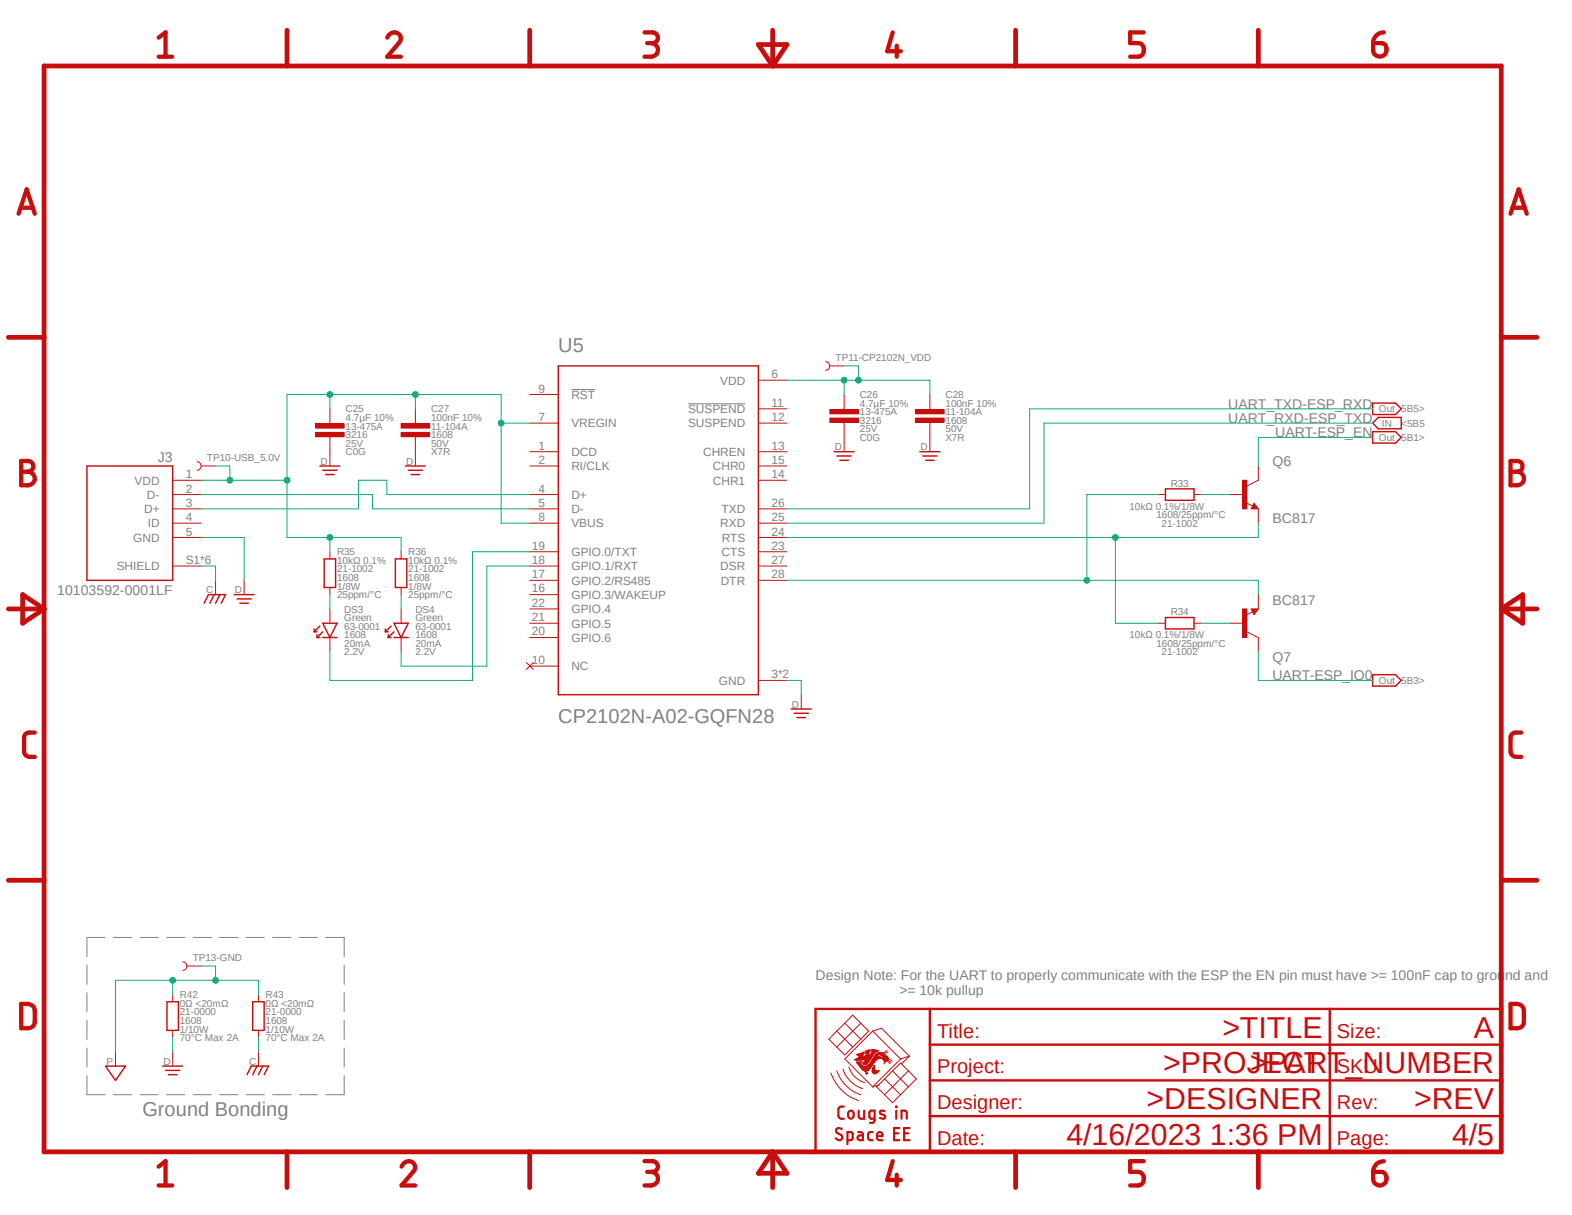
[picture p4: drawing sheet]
<svg xmlns="http://www.w3.org/2000/svg" width="279mm" height="216mm" viewBox="0 0 279 216" stroke-linecap="round" stroke-linejoin="round" font-family="sans-serif">
<path d="M1.1 3.1l277.2 209.7M278.3 3.1l-277.2 209.7" fill="none" stroke="#fff" stroke-width=".18"/>
<g fill="none" stroke="#808080" stroke-width=".18">
<path d="M101.6 69.2h4.2M122.3 71.8h10.2M15.5 171.5v3.4M15.5 176.4v3.4M18.7 166.6h-3.2v3.4M20.2 166.6h3.2M24.9 166.6h3.2M29.6 166.6h3.3M34.3 166.6h3.2M39 166.6h3.3M43.8 166.6h3.2M48.5 166.6h3.2"/>
<path d="M53.2 166.6h3.2M57.9 166.6h3.3v3.4M61.2 171.5v3.4M61.2 176.4v3.4M15.5 181.3v3.4M15.5 186.2v3.4M15.5 191.1v3.4h3.2M20.2 194.5h3.2M24.9 194.5h3.2M29.6 194.5h3.3M34.3 194.5h3.2M39 194.5h3.3"/>
<path d="M43.8 194.5h3.2M48.5 194.5h3.2M53.2 194.5h3.2M61.2 191.1v3.4h-3.3M61.2 181.3v3.4M61.2 186.2v3.4"/>
</g>
<g fill="none" stroke="#c90d0c" stroke-width=".85">
<path d="M7.8 11.7h259v193h-259zM51 5.4v6.3M94.1 5.4v6.3M134.8 7.9h5.1l-2.6 3.8zM137.3 5.4v6.3M180.5 5.4v6.3M223.6 5.4v6.3M1.5 59.9h6.3M266.8 59.9h6.4M1.5 108.2h6.3M4 105.7l3.8 2.5-3.8 2.5zM266.8 108.2h6.4"/>
<path d="M266.8 108.2l3.8-2.5v5zM1.5 156.4h6.3M266.8 156.4h6.4M51 204.7v6.3M94.1 204.7v6.3M137.3 204.7v6.3M137.3 204.7l2.6 3.8h-5.1zM180.5 204.7v6.3M223.6 204.7v6.3"/>
</g>
<g fill="none" stroke="#c90d0c" stroke-width=".76">
<path d="M28.2 6.7l1.2-.9v4.3M28.2 10.1h2.4M68.8 6.7a1.19 1.19 0 0 1 1.6-.9 1.19 1.19 0 0 1 .7 1.6l-2.3 2.7h2.4M114.6 5.8h1.4a.95 .95 0 0 1 .9 .9 .95 .95 0 0 1-.9 1h-1M115.7 7.7a1.21 1.21 0 0 1 1.2 1.2 1.21 1.21 0 0 1-1.2 1.2h-1.1M158.7 5.8l-1 3.3h2.4M159.4 8.1v2M203.3 5.8h-2.4v1.9h1.4a1.23 1.23 0 0 1 1 1.2 1.23 1.23 0 0 1-1 1.2h-1.4M244.1 7.7h1.4a1.21 1.21 0 0 1 .9 1.4 1.21 1.21 0 0 1-1.4 .9 1.09 1.09 0 0 1-.9-1.2zM246 5.8a1.88 1.88 0 0 0-1.9 1.9M3.3 38l1.4-4.3 1.5 4.3M3.7 36.9h2.1"/>
<path d="M268.5 38l1.4-4.3 1.5 4.3M268.8 36.9h2.2M3.8 81.9h1.2a.95 .95 0 0 1 .9 1 .95 .95 0 0 1-.9 .9 1.21 1.21 0 0 1 1.2 1.2 1.21 1.21 0 0 1-1.2 1.2h-1.2zM3.8 83.8h1.2M268.5 81.9h1.2a.95 .95 0 0 1 .9 1 .95 .95 0 0 1-.9 .9 1.21 1.21 0 0 1 1.2 1.2 1.21 1.21 0 0 1-1.2 1.2h-1.2zM268.5 83.8h1.2M6.2 130.2h-1a.87 .87 0 0 0-.9 .9v2.4a.97 .97 0 0 0 .9 1h1M270.4 130.2h-1a.87 .87 0 0 0-.9 .9v2.4a.97 .97 0 0 0 .9 1h1M3.8 178.4a2.22 2.22 0 0 1 2.2 .5l.2 .7v1.9a1.13 1.13 0 0 1-1.2 1.2h-1.2zM268.5 178.4a2.07 2.07 0 0 1 2.1 .5l.2 .7v1.9a1.13 1.13 0 0 1-1.1 1.2h-1.2zM28.2 207.3l1.2-1v4.4M28.2 210.7h2.4"/>
<path d="M71.4 207.3a1.2 1.2 0 0 1 1.4-1 1.2 1.2 0 0 1 .9 1.4l-2.3 3h2.4M114.6 206.3h1.4a.95 .95 0 0 1 .9 1 .95 .95 0 0 1-.9 .9h-1M115.7 208.2a1.21 1.21 0 0 1 1.2 1.2 1.21 1.21 0 0 1-1.2 1.3h-1.1M158.7 206.3l-1 3.4h2.4M159.4 208.7v2M203.3 206.3h-2.4v1.9h1.4a1.23 1.23 0 0 1 1 1.2 1.23 1.23 0 0 1-1 1.3h-1.4M244.1 208.2h1.4a1.2 1.2 0 0 1 1 1.4 1.2 1.2 0 0 1-1.3 1 1.2 1.2 0 0 1-1.1-1.1zM246 206.3a1.88 1.88 0 0 0-1.9 1.9"/>
</g>
<path d="M165.3 179.3v25.4M236.3 179.3v25.4M266.8 179.3h-121.9v25.4M165.3 198.3h101.5M165.3 192h101.5M165.3 185.6h101.5" fill="none" stroke="#c90d0c" stroke-width=".42"/>
<g fill="none" stroke="#c90d0c" stroke-width=".18">
<path d="M58.6 72.6v2.6M58.6 77.7v2.6M147.7 190.7a7.9 7.9 0 0 0 4.9 4.9M148.7 190.3a6.8 6.8 0 0 0 4.3 4.2M148.7 186.1l1.5 1.4 1.4-1.4M148.7 183.2l-1.4 1.5 1.4 1.4M148.7 183.2l2.9 2.9M149.8 189.9a5.5 5.5 0 0 0 3.5 3.6M150.2 181.8l1.4-1.4 2.8 2.8-1.4 1.5M150.2 181.8l-1.5 1.4M150.2 181.8l2.8 2.9M150.9 189.6a4.2 4.2 0 0 0 2.8 2.8"/>
<path d="M151.9 188.3h1.6M152 188.3h1.2M152.2 188.2l-.4 .1 .8 .1 1.3-.3-.3 .6M152.2 188.2h1.6M152.3 188.8h.8M152.3 187.4h1.1M152.3 188.8h.7M152.4 188.1h2.4M152.4 188.9h.5M152.4 187.5h1M152.5 189h.5M152.5 188h2.4"/>
<path d="M152.5 189.1h.5M152.6 187.6h.8M152.6 187.3h.9M152.6 189.2h.5M152.6 187.9l-.4 .3M152.6 187.9h2.3M152.7 187.8h.6M152.7 189.3h.5M152.7 189.4h.6M152.7 187.7h.6M152.8 187.7h.5M152.9 189.6h2"/>
<path d="M152.9 188.9l.6 .6M152.9 187.2h.7M153 189.7h1.8M153 184.7l-1.4 1.4M153 181.8l-4.3 4.3M153 189.7h1.7M153.1 189.8h1.5M153.1 189.9h1.5M153.1 189.9l.2 .2M153.2 188.7h.1M153.2 187.1h.4M153.2 190h1.3"/>
<path d="M153.2 188.7h-1l.9 1.2M153.2 188.7l-.3 .2M153.3 190.1a.7 .7 0 0 0 .9 .1M153.3 190.1h1.1M153.4 190.2h.9M153.4 189h.7M153.4 188.9h.7M153.4 187h.2M153.5 188.8h.7M153.5 190.2h.7M153.5 189.1h.4M153.5 187.8h1.4"/>
<path d="M153.5 188.8h.8M153.5 186.9h.1M153.6 187.2l-.2 .1-.1 .6 .5-.3M153.6 186.9v.3M153.6 186.9l-1.4 .5 .6 .3-.2 .2M153.6 188.7h.8M153.7 188.6h.7M153.7 187.7h1.3M153.7 188.5h.8M153.8 188.4h.8M153.8 187.7h1.3M153.8 188.3h.8"/>
<path d="M153.8 188.3h.9M153.8 187.6h1.3M153.9 186.8v.3h.2l-.1 .3M153.9 188.2h.8M153.9 187.5h.5M153.9 186.9h.5M153.9 186.8h.7M153.9 190.8h.2M153.9 189.5h1M153.9 187h.5M154 187.4l-.2 .2M154 187.4h.4"/>
<path d="M154 187.3h.4M154 187.2h.4M154.1 190.7l.1-.1-.2 .2M154.1 187.1h.3M154.1 189.4l-1.3 .1M154.1 189.4h.9M154.1 186.7l-.2 .1M154.1 186.7h.5M154.2 190.7h-.4l.3 .2M154.2 189.3h.8M154.3 189.2h.8M154.3 186.6h.3v.3h-.7"/>
<path d="M154.3 186.6l-.2 .1M154.3 186.6h.3M154.3 190.2h-.1M154.4 187.4v.2l.2-.1M154.4 186.9v.5M154.4 189.1h.8M154.5 188.5l-.2 .3a.57 .57 0 0 1-1 .2l.3-.3M154.5 189h.7M154.5 190l-.2 .2M154.6 188.9h.7M154.6 187.5h.6M154.6 188.8h.7"/>
<path d="M154.7 187.4h.5M154.7 188.2l-.2 .3M154.7 188.8h.7M154.7 188.8l-.6 .6M154.8 188.7h.6M154.8 187.3h.5M154.8 189.7l-.3 .3M154.9 188.6h.6M154.9 187.2h.5M154.9 188.5h.7M154.9 188.4h.8M154.9 187.8l-.2 .4"/>
<path d="M154.9 187.1h.6M154.9 186.8h1.1M154.9 186.7h1.1M154.9 186.6h.8M155 188.3h.7M155 187h.6M155 190.3h1.2M155 190.4h1.1M155 190.2h.7M155 190.2h.6M155.1 190.5h.9M155.1 190.1h.4"/>
<path d="M155.1 190h.3M155.1 186.9h.7M155.1 188.3h.7M155.1 186.9h.6M155.1 183.2l5 5M155.1 183.2l-4.9 5 5 5M155.1 183.2l1.6-.5 4.9 5M155.1 190.6h.9M155.1 189.9h.3M155.1 188.2h.9M155.2 189.8h.2M155.2 189.7h.2"/>
<path d="M155.2 188.1h1.1M155.2 190.7h.6M155.2 188h1.5M155.3 189.6h.1M155.3 187.9h1.3M155.3 189.5h.1M155.3 187.8h1.2M155.4 190.8h.3M155.4 189.4v-.1l-.4 .8 .1 .5M155.4 189.4v.3M155.4 189.7v.3M155.4 189.4h.1"/>
<path d="M155.4 187.7l-.7 1.1M155.4 187.7h.3M155.4 190l.3 .3M155.4 187.7h.4M155.5 187.6h.4M155.5 187.6l-.1 .1M155.6 187.5h.4M155.7 187.4h1.5M155.8 186.9l-.4 .3-.5 .6M155.8 186.9l.3-.2-1.2-.2v.3h.2l-.5 .7M155.9 190.3l.4-.1a.69 .69 0 0 1-.5 .6 .69 .69 0 0 1-.7-.2M155.9 187.2h1.1"/>
<path d="M156 187.5l-.3 .2 .7 .1 .5 .4M156 187.1h.8M156 187.1l-.5 .5M156 187.5a.79 .79 0 0 1 1.1 .7h-.2M156.2 192.8l-.4 .3 1.4 1.4M156.2 190.2h.1M156.2 187h.5l1.2 .9M156.3 187l-.3 .1M156.5 187.5h.8M156.7 187.6h.7M156.7 188.1l.2 .1M156.8 187.7h.7"/>
<path d="M156.8 188.1a1.47 1.47 0 0 0-1.7 1l-.3 .6M156.8 188.2h.1M156.8 187.7h.8M156.9 187.8h.8M156.9 188.2l.3 .3M156.9 188.2h.1M157 188.3h.7M157 187.9h.9M157 188h.8M157.1 188.3h.6M157.1 188.2h.7M157.1 188.1h.7"/>
<path d="M157.1 188.4h.5M157.2 188.8l-.1 .3M157.2 188.8h.1M157.2 188.6h.2M157.2 188.5h.4M157.2 188.5v.2M157.2 191.7l-1 1.1M157.2 191.7l2.9 2.8M157.2 188.7h.1M157.2 188.7v.1M157.3 188.7l-.1 .1M157.6 188.4l.6 .6"/>
<path d="M157.6 186.7l-.8 .5M157.6 188.4l-.3 .3M157.7 188.3l.7 .5M157.7 188.3l-.1 .1M157.8 188.1l.7 .4M157.8 186.9l-.7 .4h-1.4M157.9 187.9l-.2 .4M158.6 190.3l1.5-1.4 1.4 1.4M158.6 190.3l-1.4 1.4M158.6 190.3l2.9 2.8M160.1 188.2l-5 4.9 1.1-.3M161.5 190.3l1.4 1.4-4.3 4.3-1.4-1.5"/>
<path d="M161.5 190.3l-4.3 4.2M161.6 187.7l-1.5 .5M161.6 187.7l-1.4 1.4"/>
</g>
<g fill="none" stroke="#c90d0c" stroke-width=".38">
<path d="M150 196.6l-.7 .1-.3 .4 .1 1.4 .4 .3h.5M150.8 197.6a.49 .49 0 0 1 .6-.2 .49 .49 0 0 1 .3 .4v.5a.49 .49 0 0 1-.5 .5 .49 .49 0 0 1-.5-.5zM152.6 197.4v1l.4 .4h.6v-1.4M155.4 198.8h-.5l-.3-.2-.1-.9 .2-.3h.7v1.7l-.3 .4h-.5M157.2 197.4a.61 .61 0 0 0-.8 .2l.1 .4 .7 .2 .2 .3a.63 .63 0 0 1-1 .2M159.3 196.6v.1zM159.3 197.4v1.4M160.2 198.8v-1.4h.6l.3 .1 .1 1.3M149.6 200.6a.56 .56 0 0 0-.7-.1 .56 .56 0 0 0-.3 .7l.9 .5a.51 .51 0 0 1 .1 .7 .51 .51 0 0 1-.6 .2l-.5-.3M150.6 202.6h.6l.3-.2 .1-.9-.2-.3h-.8v2.1M152.5 201.2h.7l.2 .3v1.1h-.6a.42 .42 0 0 1-.4-.4 .42 .42 0 0 1 .4-.4h.6M155.1 201.2h-.6l-.2 .3v.9l.3 .2h.5"/>
<path d="M155.9 201.9h.9a.51 .51 0 0 0-.3-.7 .51 .51 0 0 0-.6 .4v.8l.4 .2h.5M158.9 201.4h.7M159.9 200.4h-1v2.2h1M160.7 201.4h.7M161.7 200.4h-1v2.2h1"/>
</g>
<path d="M56.1 75.3h5.1v.8h-5.1z" fill-rule="evenodd" fill="#c90d0c"/>
<path d="M56.1 75.3h5.1v.8h-5.1z" fill="none" stroke="#c90d0c" stroke-width=".18"/>
<path d="M56.1 76.8h5.1v.8h-5.1z" fill-rule="evenodd" fill="#c90d0c"/>
<path d="M56.1 76.8h5.1v.8h-5.1zM58.6 75.2v.1M58.6 77.6v.1M150 70.1v2.5M150 75.2v2.5" fill="none" stroke="#c90d0c" stroke-width=".18"/>
<path d="M147.5 72.8h5.1v.7h-5.1z" fill-rule="evenodd" fill="#c90d0c"/>
<path d="M147.5 72.8h5.1v.7h-5.1z" fill="none" stroke="#c90d0c" stroke-width=".18"/>
<path d="M147.5 74.3h5.1v.8h-5.1z" fill-rule="evenodd" fill="#c90d0c"/>
<path d="M73.8 72.6v2.6M73.8 77.7v2.6M147.5 74.3h5.1v.8h-5.1zM150 72.6v.2M150 75.1v.1" fill="none" stroke="#c90d0c" stroke-width=".18"/>
<path d="M71.3 75.3h5.1v.8h-5.1z" fill-rule="evenodd" fill="#c90d0c"/>
<path d="M71.3 75.3h5.1v.8h-5.1z" fill="none" stroke="#c90d0c" stroke-width=".18"/>
<path d="M71.3 76.8h5.1v.8h-5.1z" fill-rule="evenodd" fill="#c90d0c"/>
<path d="M71.3 76.8h5.1v.8h-5.1zM73.8 75.2v.1M73.8 77.6v.1M165.3 70.1v2.5M165.3 75.2v2.5" fill="none" stroke="#c90d0c" stroke-width=".18"/>
<path d="M162.7 72.8h5.1v.7h-5.1z" fill-rule="evenodd" fill="#c90d0c"/>
<path d="M162.7 72.8h5.1v.7h-5.1z" fill="none" stroke="#c90d0c" stroke-width=".18"/>
<path d="M162.7 74.3h5.1v.8h-5.1z" fill-rule="evenodd" fill="#c90d0c"/>
<path d="M162.7 74.3h5.1v.8h-5.1zM165.3 72.6v.2M165.3 75.1v.1M205.9 87.9h1.2M212.2 87.9h1.3M221.4 89.3l1.3 .6M222.9 89.4l.7 1h-1.2zM223.6 85.3l-2 1.1M205.9 110.7h1.2M212.2 110.7h1.3" fill="none" stroke="#c90d0c" stroke-width=".18"/>
<path d="M244 71.6h4l1 1-1 1.1h-4zM207.1 86.9h5.1v2h-5.1zM222.9 89.9l.1 .3h-.4l.3-.5 .5 .6h-.8M207.1 109.7h5.1v2.1h-5.1z" fill="none" stroke="#c90d0c" stroke-width=".25"/>
<path d="M220.9 85.3h.7v5.1h-.7z" fill-rule="evenodd" fill="#c90d0c"/>
<path d="M218.6 87.9h2.5M220.9 85.3h.7v5.1h-.7zM223.6 82.8v2.5M223.6 90.4v2.6M221.6 112.3l2 1M222.4 108.2h1.2l-.7 1zM222.7 108.7l-1.3 .6" fill="none" stroke="#c90d0c" stroke-width=".18"/>
<path d="M222.6 108.3h.8l-.5 .7-.3-.5h.4l-.1 .2" fill="none" stroke="#c90d0c" stroke-width=".25"/>
<path d="M220.9 108.2h.7v5.1h-.7z" fill-rule="evenodd" fill="#c90d0c"/>
<g fill="none" stroke="#c90d0c" stroke-width=".18">
<path d="M94.1 75.2h5.1M94.1 70.1h5.1M134.8 67.6h5.1M134.8 75.2h5.1M134.8 72.6h5.1M146.7 64.3a.76 .76 0 0 1 .8 .7 .76 .76 0 0 1-.8 .8M147.5 65h2.5M150 77.7v2.6M165.3 77.7v2.6M30.7 87.9h5.1M30.7 90.4h5.1M30.7 93h5.1"/>
<path d="M30.7 85.3h5.1M30.7 95.5h5.1M35 82a.76 .76 0 0 1 .8 .8 .76 .76 0 0 1-.8 .8M35.8 82.8h2.5M58.6 80.3v2.5M58.6 98v1.3M71.3 98v1.3M73.8 80.3v2.5M94.1 80.3h5.1M94.1 82.8h5.1M94.1 87.9h5.1M94.1 90.4h5.1"/>
<path d="M94.1 93h5.1M94.1 98h5.1M134.8 80.3h5.1M134.8 82.8h5.1M134.8 90.4h5.1M134.8 93h5.1M134.8 85.3h5.1M134.8 98h5.1M134.8 95.5h5.1M30.7 100.6h5.1M38.3 103.1v2.6M43.4 103.1v2.6"/>
<path d="M58.6 104.4v1.3M58.6 108.2v2.5M58.6 113.3v2.5M71.3 104.4v1.3M71.3 108.2v2.5M71.3 113.3v2.5M93.6 117.7l1.2 1.3M94.1 110.7h5.1M94.1 118.4h5.1M94.1 113.3h5.1M94.1 100.6h5.1M94.1 103.1h5.1"/>
<path d="M94.1 105.7h5.1M94.1 108.2h5.1M94.8 117.7l-1.2 1.3M134.8 100.6h5.1M134.8 103.1h5.1M218.6 110.7h2.5M220.9 108.2h.7v5.1h-.7zM223.6 105.7v2.5M223.6 113.3v2.5M134.8 120.9h5.1M142.4 123.4v2.6M30.7 176.7v1.3"/>
<path d="M32.5 170.9a.76 .76 0 0 1 .7 .8 .76 .76 0 0 1-.7 .7M33.2 171.7h2.6M45.9 176.7v1.3M20.5 186.9v2.5M30.7 183.1v1.3M30.7 186.9v2.5M45.9 183.1v1.3M45.9 186.9v2.5"/>
</g>
<g fill="none" stroke="#c90d0c" stroke-width=".25">
<path d="M99.2 65h35.6v58.4h-35.6zM244 76.7h4l1 1-1 1h-4zM245 74.2h4v2h-4l-1-1zM15.5 82.8h15.2v20.3h-15.2zM56.9 82.8h3.5M57.4 83.6h2.5M57.6 99.3h2v5.1h-2zM57.9 84.3h1.5M70.3 99.3h2v5.1h-2zM72.1 82.8h3.5M72.6 83.6h2.5M73.1 84.3h1.5"/>
<path d="M148.3 80.3h3.5M148.8 81h2.5M149.3 81.8h1.5M163.5 80.3h3.5M164 81h2.5M164.5 81.8h1.5M36.3 107.2l.7-1.5h3.1l-.8 1.5M38.1 105.7l-.8 1.5M39.1 105.7l-.8 1.5M41.6 105.7h3.6M42.1 106.4h2.6M42.6 107.2h1.6"/>
<path d="M55.8 111.8v.5M55.8 112.3h.5M56.3 113.3h.6M56.3 112.8v.5M56.9 111.3l-1.1 1M57.4 110.7h2.5l-1.3 2.6zM57.4 113.3h2.5M57.4 112.3l-1.1 1M68.5 112.3h.5M68.5 111.8v.5M69 113.3h.5M69 112.8v.5"/>
<path d="M69.5 111.3l-1 1M70 113.3h2.6M70 110.7h2.6l-1.3 2.6zM70 112.3l-1 1M244 119.9h4l1 1-1 1h-4zM140.6 126h3.6M141.1 126.7h2.6M141.6 127.5h1.6M29.7 178h2v5.1h-2zM44.9 178h2v5.1h-2zM18.8 189.4h3.5l-1.8 2.6zM28.9 189.4h3.6"/>
<path d="M29.4 190.2h2.6M29.9 191h1.6M43.9 191l.8-1.6h3l-.8 1.6M45.7 189.4l-.8 1.6M46.7 189.4l-.8 1.6"/>
</g>
<path d="M30.7 174.2v2.5M45.9 176.7v-2.5h-25.4v12.7" fill="none" stroke="#0dab76" stroke-width=".18"/>
<circle cx="30.7" cy="174.2" r=".51" fill="#0dab76"/>
<g fill="none" stroke="#0dab76" stroke-width=".18">
<path d="M38.3 171.7v2.5"/>
<circle cx="30.7" cy="174.2" r=".51"/>
</g>
<circle cx="38.3" cy="174.2" r=".51" fill="#0dab76"/>
<g fill="none" stroke="#0dab76" stroke-width=".18">
<path d="M58.6 72.6v-2.5h-7.6v15.2h-15.2M35.8 171.7h2.5"/>
<circle cx="38.3" cy="174.2" r=".51"/>
</g>
<circle cx="58.6" cy="70.1" r=".51" fill="#0dab76"/>
<g fill="none" stroke="#0dab76" stroke-width=".18">
<path d="M58.6 70.1h30.5v5.1M73.8 70.1v2.5"/>
<circle cx="58.6" cy="70.1" r=".51"/>
</g>
<circle cx="73.8" cy="70.1" r=".51" fill="#0dab76"/>
<g fill="none" stroke="#0dab76" stroke-width=".18">
<path d="M94.1 75.2h-5v17.8h5"/>
<circle cx="73.8" cy="70.1" r=".51"/>
</g>
<circle cx="89.1" cy="75.2" r=".51" fill="#0dab76"/>
<circle cx="89.1" cy="75.2" r=".51" fill="none" stroke="#0dab76" stroke-width=".18"/>
<circle cx="51" cy="85.3" r=".51" fill="#0dab76"/>
<g fill="none" stroke="#0dab76" stroke-width=".18">
<path d="M51 85.3v10.2h20.3M58.6 95.5v2.5"/>
<circle cx="51" cy="85.3" r=".51"/>
</g>
<circle cx="58.6" cy="95.5" r=".51" fill="#0dab76"/>
<g fill="none" stroke="#0dab76" stroke-width=".18">
<path d="M40.9 82.8v2.5M71.3 95.5v2.5"/>
<circle cx="58.6" cy="95.5" r=".51"/>
</g>
<circle cx="40.8" cy="85.3" r=".51" fill="#0dab76"/>
<g fill="none" stroke="#0dab76" stroke-width=".18">
<path d="M244 72.6h-61v17.8h-43.1M244 75.2h-58.5v17.8h-45.6M38.3 82.8h2.6M198.2 95.5v15.2h7.7M223.6 93v2.5h-83.7"/>
<circle cx="40.8" cy="85.3" r=".51"/>
</g>
<circle cx="198.2" cy="95.5" r=".51" fill="#0dab76"/>
<g fill="none" stroke="#0dab76" stroke-width=".18">
<path d="M205.9 87.9h-12.7v15.2M139.9 103.1h83.7v2.6"/>
<circle cx="198.2" cy="95.5" r=".51"/>
</g>
<circle cx="193.2" cy="103.1" r=".51" fill="#0dab76"/>
<g fill="none" stroke="#0dab76" stroke-width=".18">
<path d="M150 70.1v-2.5h15.3v2.5M244 77.7h-20.4v5.1M213.5 87.9h5.1M213.5 110.7h5.1M223.6 115.8v5.1h20.4"/>
<circle cx="193.2" cy="103.1" r=".51"/>
</g>
<circle cx="150" cy="67.6" r=".51" fill="#0dab76"/>
<g fill="none" stroke="#0dab76" stroke-width=".18">
<path d="M139.9 67.6h10.1M152.6 65v2.6"/>
<circle cx="150" cy="67.6" r=".51"/>
</g>
<circle cx="152.6" cy="67.6" r=".51" fill="#0dab76"/>
<g fill="none" stroke="#0dab76" stroke-width=".18">
<path d="M150 65h2.6M35.8 87.9h30.4v2.5h27.9M35.8 95.5h7.6v7.6M94.1 98h-10.1v22.9h-25.4v-5.1M94.1 87.9h-25.4v-2.6h-5v5.1h-27.9M35.8 100.6h2.5v2.5M58.6 105.7v2.5M71.3 105.7v2.5M94.1 100.6h-7.6v17.8h-15.2v-2.6M139.9 120.9h2.5v2.5M30.7 184.4v2.5M45.9 184.4v2.5"/>
<circle cx="152.6" cy="67.6" r=".51"/>
</g>
<g font-size="5.4" fill="#c90d0c">
<text x="217.3" y="184.4">&gt;TITLE</text>
<text x="262" y="184.4">A</text>
<text x="206.8" y="190.7">&gt;PROJECT</text>
<text x="222.1" y="190.7">&gt;PART_NUMBER</text>
<text x="203.8" y="197.1">&gt;DESIGNER</text>
<text x="251.3" y="197.1">&gt;REV</text>
<text x="189.5" y="203.4">4/16/2023 1:36 PM</text>
<text x="258.1" y="203.4">4/5</text>
</g>
<g font-size="3.6" fill="#808080">
<text x="99.2" y="62.5">U5</text>
<text x="99.2" y="128.5">CP2102N-A02-GQFN28</text>
<text x="25.3" y="198.3">Ground Bonding</text>
</g>
<g font-size="3.6" fill="#c90d0c">
<text x="166.5" y="184.4">Title:</text>
<text x="237.6" y="184.4">Size:</text>
<text x="166.5" y="190.7">Project:</text>
<text x="237.6" y="190.7">SKU:</text>
<text x="166.5" y="197.1">Designer:</text>
<text x="237.6" y="197.1">Rev:</text>
<text x="166.5" y="203.4">Date:</text>
<text x="237.6" y="203.4">Page:</text>
</g>
<g font-size="2.5" fill="#808080">
<text x="218.3" y="72.6">UART_TXD-ESP_RXD</text>
<text x="218.3" y="75.2">UART_RXD-ESP_TXD</text>
<text x="226.7" y="77.7">UART-ESP_EN</text>
<text x="28" y="82">J3</text>
<text x="226.2" y="82.8">Q6</text>
<text x="226.2" y="93">BC817</text>
<text x="10.2" y="105.7">10103592-0001LF</text>
<text x="226.2" y="107.4">BC817</text>
<text x="226.2" y="117.6">Q7</text>
<text x="226.1" y="120.9">UART-ESP_IO0</text>
<text x="145" y="174.1">Design Note: For the UART to properly communicate with the ESP the EN pin must have &gt;= 100nF cap to ground and</text>
<text x="159.9" y="176.7">&gt;= 10k pullup</text>
</g>
<g font-size="2.1" fill="#808080">
<text x="95.7" y="69.8">9</text>
<text x="101.6" y="70.9">RST</text>
<text x="128" y="68.3">VDD</text>
<text x="137.1" y="67.2">6</text>
<text x="95.7" y="74.8">7</text>
<text x="101.6" y="75.9">VREGIN</text>
<text x="122.3" y="73.4">SUSPEND</text>
<text x="122.3" y="75.9">SUSPEND</text>
<text x="137.1" y="72.3">11</text>
<text x="137.1" y="74.8">12</text>
<text x="95.7" y="79.9">1</text>
<text x="95.7" y="82.5">2</text>
<text x="101.6" y="81">DCD</text>
<text x="101.6" y="83.6">RI/CLK</text>
<text x="125" y="81">CHREN</text>
<text x="126.7" y="83.6">CHR0</text>
<text x="137.1" y="79.9">13</text>
<text x="137.1" y="82.5">15</text>
<text x="23.9" y="86.1">VDD</text>
<text x="26.1" y="88.6">D-</text>
<text x="33" y="85">1</text>
<text x="33" y="87.5">2</text>
<text x="95.7" y="87.5">4</text>
<text x="101.6" y="88.6">D+</text>
<text x="126.7" y="86.1">CHR1</text>
<text x="137.1" y="85">14</text>
<text x="25.6" y="91.2">D+</text>
<text x="26.2" y="93.7">ID</text>
<text x="33" y="90.1">3</text>
<text x="33" y="92.6">4</text>
<text x="33" y="95.2">5</text>
<text x="95.7" y="90.1">5</text>
<text x="95.7" y="92.6">8</text>
<text x="101.6" y="91.2">D-</text>
<text x="101.6" y="93.7">VBUS</text>
<text x="128" y="93.7">RXD</text>
<text x="128.2" y="91.2">TXD</text>
<text x="137.1" y="90.1">26</text>
<text x="137.1" y="92.6">25</text>
<text x="137.1" y="95.2">24</text>
<text x="20.7" y="101.3">SHIELD</text>
<text x="23.7" y="96.3">GND</text>
<text x="33" y="100.2">S1*6</text>
<text x="94.5" y="97.7">19</text>
<text x="94.5" y="100.2">18</text>
<text x="101.6" y="98.8">GPIO.0/TXT</text>
<text x="101.6" y="101.3">GPIO.1/RXT</text>
<text x="128" y="101.3">DSR</text>
<text x="128.2" y="98.8">CTS</text>
<text x="128.3" y="96.3">RTS</text>
<text x="137.1" y="100.2">27</text>
<text x="137.1" y="97.7">23</text>
<text x="94.5" y="102.8">17</text>
<text x="94.5" y="105.3">16</text>
<text x="94.5" y="107.8">22</text>
<text x="101.6" y="103.9">GPIO.2/RS485</text>
<text x="101.6" y="106.4">GPIO.3/WAKEUP</text>
<text x="128.1" y="103.9">DTR</text>
<text x="137.1" y="102.8">28</text>
<text x="94.5" y="110.4">21</text>
<text x="94.5" y="112.9">20</text>
<text x="101.6" y="111.5">GPIO.5</text>
<text x="101.6" y="109">GPIO.4</text>
<text x="94.5" y="118">10</text>
<text x="101.6" y="119.1">NC</text>
<text x="101.6" y="114">GPIO.6</text>
<text x="127.8" y="121.7">GND</text>
<text x="137.1" y="120.5">3*2</text>
</g>
<g font-size="1.8" fill="#808080">
<text x="148.5" y="64.1">TP11-CP2102N_VDD</text>
<text x="152.8" y="70.7">C26</text>
<text x="168.1" y="70.7">C28</text>
<text x="61.4" y="76.3">13-475A</text>
<text x="61.4" y="77.9">3216</text>
<text x="61.4" y="74.8">4.7µF 10%</text>
<text x="61.4" y="73.3">C25</text>
<text x="76.6" y="76.3">11-104A</text>
<text x="76.6" y="77.9">1608</text>
<text x="76.6" y="74.8">100nF 10%</text>
<text x="76.6" y="73.3">C27</text>
<text x="152.8" y="73.8">13-475A</text>
<text x="152.8" y="75.3">3216</text>
<text x="152.8" y="76.8">25V</text>
<text x="152.8" y="72.3">4.7µF 10%</text>
<text x="168.1" y="73.8">11-104A</text>
<text x="168.1" y="75.3">1608</text>
<text x="168.1" y="76.8">50V</text>
<text x="168.1" y="72.3">100nF 10%</text>
<text x="245.1" y="73.3">Out 5B5&gt;</text>
<text x="245.6" y="75.8">IN</text>
<text x="249" y="75.8">&lt;5B5</text>
<text x="36.8" y="81.9">TP10-USB_5.0V</text>
<text x="57" y="82.6">D</text>
<text x="61.4" y="79.4">25V</text>
<text x="61.4" y="80.9">C0G</text>
<text x="72.2" y="82.6">D</text>
<text x="76.6" y="79.4">50V</text>
<text x="76.6" y="80.9">X7R</text>
<text x="148.4" y="80">D</text>
<text x="152.8" y="78.4">C0G</text>
<text x="163.6" y="80">D</text>
<text x="168.1" y="78.4">X7R</text>
<text x="245.1" y="78.4">Out 5B1&gt;</text>
<text x="208.1" y="86.5">R33</text>
<text x="200.7" y="90.6">10kΩ 0.1%/1/8W</text>
<text x="205.5" y="92.1">1608/25ppm/°C</text>
<text x="206.5" y="93.6">21-1002</text>
<text x="59.9" y="101.7">21-1002</text>
<text x="59.9" y="100.2">10kΩ 0.1%</text>
<text x="59.9" y="98.7">R35</text>
<text x="72.6" y="101.7">21-1002</text>
<text x="72.6" y="100.2">10kΩ 0.1%</text>
<text x="72.6" y="98.7">R36</text>
<text x="36.7" y="105.4">C</text>
<text x="41.7" y="105.4">D</text>
<text x="59.9" y="103.3">1608</text>
<text x="59.9" y="104.8">1/8W</text>
<text x="59.9" y="106.3">25ppm/°C</text>
<text x="72.6" y="103.3">1608</text>
<text x="72.6" y="104.8">1/8W</text>
<text x="72.6" y="106.3">25ppm/°C</text>
<text x="61.2" y="108.8">DS3</text>
<text x="61.2" y="110.4">Green</text>
<text x="61.2" y="111.9">63-0001</text>
<text x="61.2" y="113.4">1608</text>
<text x="73.8" y="108.8">DS4</text>
<text x="73.8" y="110.4">Green</text>
<text x="73.8" y="111.9">63-0001</text>
<text x="73.8" y="113.4">1608</text>
<text x="200.7" y="113.4">10kΩ 0.1%/1/8W</text>
<text x="208.1" y="109.3">R34</text>
<text x="61.2" y="114.9">20mA</text>
<text x="61.2" y="116.5">2.2V</text>
<text x="73.8" y="114.9">20mA</text>
<text x="73.8" y="116.5">2.2V</text>
<text x="205.5" y="114.9">1608/25ppm/°C</text>
<text x="206.5" y="116.5">21-1002</text>
<text x="140.8" y="125.7">D</text>
<text x="245.1" y="121.5">Out 5B3&gt;</text>
<text x="34.2" y="170.8">TP13-GND</text>
<text x="32" y="178.9">0Ω &lt;20mΩ</text>
<text x="32" y="177.4">R42</text>
<text x="47.2" y="178.9">0Ω &lt;20mΩ</text>
<text x="47.2" y="177.4">R43</text>
<text x="32" y="182">1608</text>
<text x="32" y="183.5">1/10W</text>
<text x="32" y="185">70°C Max 2A</text>
<text x="32" y="180.4">21-0000</text>
<text x="47.2" y="182">1608</text>
<text x="47.2" y="183.5">1/10W</text>
<text x="47.2" y="185">70°C Max 2A</text>
<text x="47.2" y="180.4">21-0000</text>
<text x="18.9" y="189.2">P</text>
<text x="29" y="189.2">D</text>
<text x="44.3" y="189.2">C</text>
</g>
</svg>
